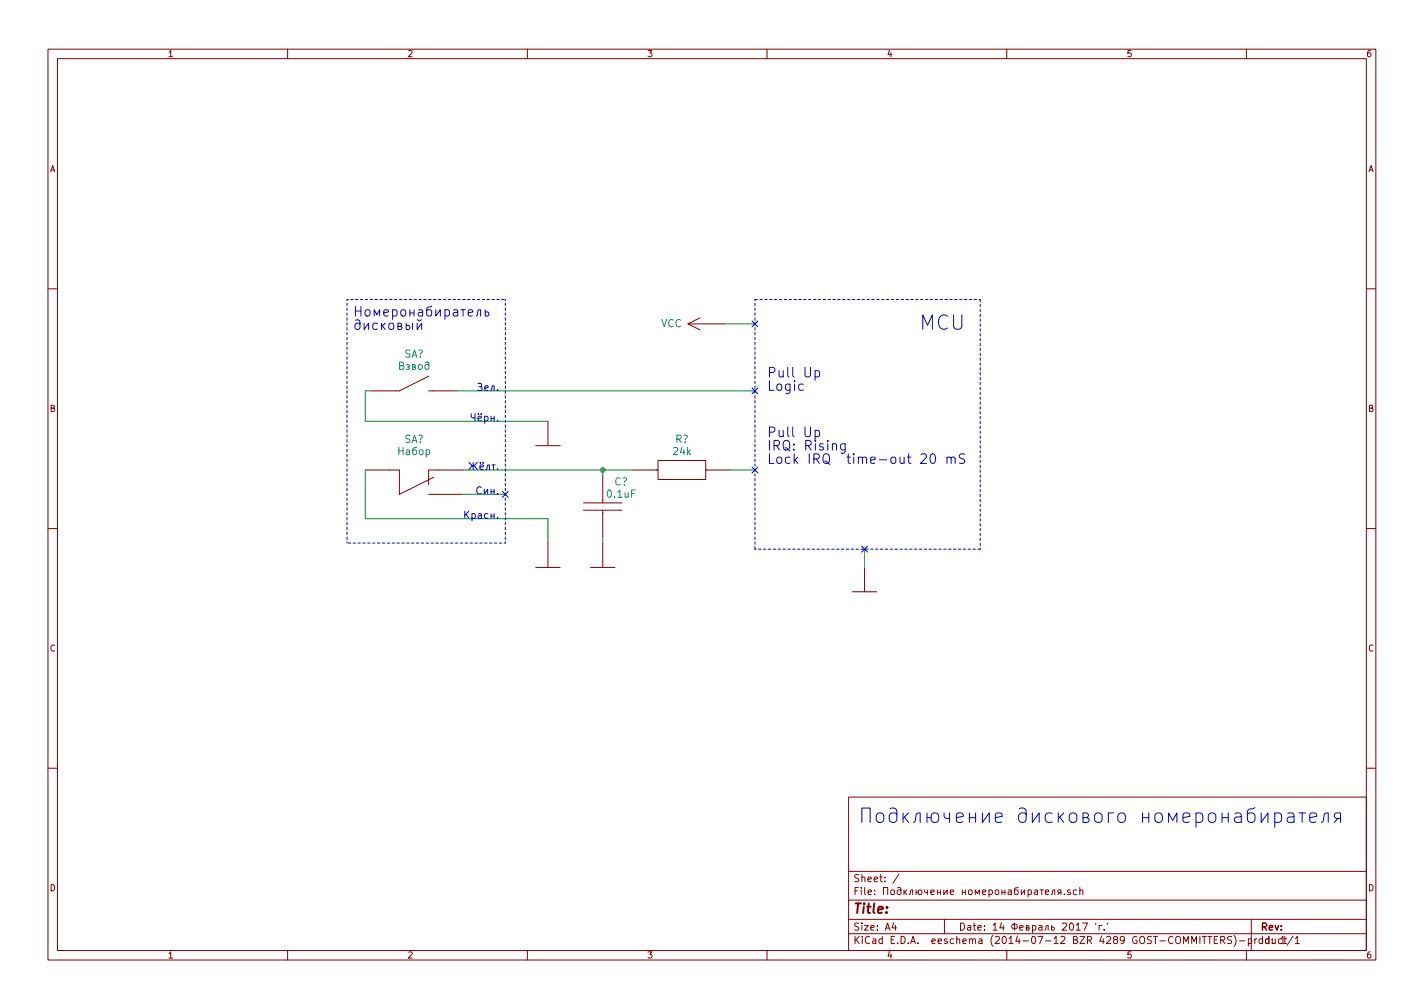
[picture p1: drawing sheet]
<svg xmlns="http://www.w3.org/2000/svg" width="297mm" height="210mm" viewBox="0 0 297 210" stroke-linecap="round" stroke-linejoin="round" font-family="sans-serif">
<g fill="none" stroke="#840000" stroke-width=".21">
<path d="M10 10.3h277v189.9h-277zM12 12.2h273v186.1h-273zM60 10.3v1.9M110 10.3v1.9M160 10.3v1.9M210 10.3v1.9M260 10.3v1.9M10 60.2h2M89.4 78.5l-6.1 3h-5.8M143.5 67.6h7.6M146 66.3l-2.5 1.3 2.5 1.2M285 60.2h2"/>
<path d="M76.2 98h7.1v5.1l7.1-3.5M89.4 81.5h5.8M96.5 98h-7.1v3.1M111.8 93h5M114.3 87.9v5.1M125.7 99.3v5.6M132.1 98h5.2M137.3 96.1h9.9v3.9h-9.9zM147.2 98h5.2M10 110.3h2M89.4 103.1h7.1M111.8 118.4h5"/>
<path d="M114.3 113.3v5.1M121.7 106.4h8M121.7 104.9h8M123.2 118.4h5.1M125.7 106.4v5.6M125.7 113.3v5.1M180.3 118.4v5M285 110.3h2M177.8 123.4h5.1M10 160.2h2M177 166.3h108v32h-108zM285 160.2h2"/>
<path d="M60 198.3v1.9M110 198.3v1.9M160 198.3v1.9M177 194.8h108M177 191.8h108M177 187.8h108M177 181.8h108M186.4 192.5l-.3 1h.9M186.8 193v1M187.2 185.2l.5-.1 .2 .3v1.1l-.2 .1-.5-.1v-.8l.2-.1 .5 .1M187.5 182.3l-1.3 2M188.6 185.6v1"/>
<path d="M188.7 186l.5 .6M189.2 185.6l-.6 .6M189.6 186.6l.3-.2v-.6l.2-.2h.3v1M191.1 186.1h.4M191.1 185.6v1M191.6 185.7l.2-.1 .4 .1v.8l-.2 .1-.4-.1zM192.9 185.6v.5l.5 .1M193.4 185.6v1M194.2 186.1l.7-.1-.1-.3-.4-.1-.2 .2v.7h.6M195.5 186.1h.7M195.5 185.6v1M196.2 185.6v1"/>
<path d="M196.9 185.6v1l.7-1v1M197 191.8v3M198.2 186.1l.7-.1v-.3l-.4-.1-.3 .2 .1 .7h.6M200.7 186.1h.7M200.7 185.6v1M201.4 185.6v1M202.1 185.7l.2-.1 .4 .1 .1 .6-.1 .2-.4 .1-.2-.1zM203.4 186.6v-1l.5 .8 .4-.8v1M204.9 186.1l.7-.1v-.3l-.4-.1-.3 .2 .1 .7h.6M206.3 185.7l.4-.1 .3 .3-.1 .6h-.6M206.3 185.6v1.5M207.6 185.7l.2-.1 .5 .1 .1 .6-.2 .2-.4 .1-.2-.1z"/>
<path d="M209 186.1h.6M209 185.6v1M209.6 185.6v1M210 198.3v1.9M210.3 185.7h.6l.1 .9M211 186h-.5l-.2 .3 .2 .3 .5-.1M212.4 185l-.5 .2-.3 .3 .1 1 .2 .1 .4-.1 .1-.2-.1-.6-.2-.1-.5 .1M213 185.6v1l.7-1v1M214.5 185.7l.4-.1 .3 .3-.2 .6h-.5M214.5 185.6v1.5M215.8 185.7h.6v.9M216.4 186h-.4l-.3 .3 .3 .3 .4-.1"/>
<path d="M216.7 193.1h.6v.9M216.9 185.6h.8M217.3 185.6v1M217.3 193.4l-.4 .1-.3 .2 .3 .3 .4-.1M217.9 194l.2-.2 .1-.6 .2-.2h.2v1M218.1 186.1l.7-.1-.1-.3-.4-.1-.2 .2v.7h.6M219.3 186.6l.2-.2 .1-.6 .2-.2h.2v1M219.4 193v1l.5-.1v-.4l-.5-.1M221 186.2l-.4 .4M221.3 186.2h-.4a.28 .28 0 0 1-.2-.2 .28 .28 0 0 1 0-.3l.6-.1v1M221.6 192.7l.6-.2 .3 .5-.9 1h.9M222 186.5v.1"/>
<path d="M223.2 192.7l.2-.2a.8 .8 0 0 1 .5 .8 .8 .8 0 0 1-.5 .7l-.3-.5zM223.2 185.7l-.3-.1-.2 .2v.2l.5 .2v.3h-.5M224.5 193l.4-.5v1.5M224.5 194h.8M224.6 185.7l-.4-.1-.3 .3 .1 .6 .2 .1 .4-.1M225.2 185.7l.3-.1 .3 .1 .1 .9M225.2 185.1v1.5M225.8 192.5h1l-.6 1.5M228.6 192.5l-.1 .3M229.8 193h-.5v1M230.3 193.9v.1M231.1 192.5l-.1 .3"/>
<path d="M253.3 196h.5M254 195.3h-.7v1.5h.7M254.6 196.1l.7-.1 .2-.2-.1-.3-.2-.2h-.6v1.5M255 196.1l.5 .7M256.9 195.4l-.6-.1-.2 .3v.3l.7 .4v.4l-.2 .1-.5-.1M257.4 195.1a1.71 1.71 0 0 1 0 2.3M258.5 196.3h1.2M260 198.3v1.9M260.4 195.9l.4-.1 .3 .3-.1 .6h-.6M260.4 195.8v1.5M261 191.8v6.5M261.7 195.8v1"/>
<path d="M262.2 195.8l-.5 .3M269.7 195.2l-1.2 2M270.2 195.8l.4-.5v1.5M270.2 196.8h.8"/>
</g>
<path d="M72.4 62.5h33M105.4 62.5v50.8M157.5 62.5v52M204.5 62.5h-47M72.4 113.3v-50.8M105.4 113.3h-33M157.5 114.5h47M204.5 114.5v-52" fill="none" stroke="#0000c2" stroke-width=".21" stroke-dasharray=".5" stroke-dashoffset=".3"/>
<path d="M151.1 67.6h6.4M76.2 98v10.2h38.1v5.1M77.5 81.5h-1.3v6.4h38.1M95.2 81.5h62.3M96.5 98h35.6M125.7 98v1.3M152.4 98h5.1M96.5 103.1h8.9M125.7 112v1.3M180.3 114.5v3.9" fill="none" stroke="#008400" stroke-width=".21"/>
<circle cx="125.7" cy="98" r=".44" fill="#008400" stroke="#008400" stroke-width=".25"/>
<path d="M156.9 66.9l1.2 1.3M158.1 66.9l-1.2 1.3M156.9 97.4l1.2 1.2M156.9 80.9l1.2 1.2M158.1 97.4l-1.2 1.2M158.1 80.9l-1.2 1.2M104.8 102.5l1.2 1.2M106 102.5l-1.2 1.2M179.7 113.9l1.2 1.3M180.9 113.9l-1.2 1.3" fill="none" stroke="#000084" stroke-width=".21"/>
<g fill="none" stroke="#0000c2" stroke-width=".21">
<path d="M74.1 66.8l.6-.1 .3 .2 .1 1.4a.54 .54 0 0 1-.5 .4 .54 .54 0 0 1-.6-.4l.1-.7a.68 .68 0 0 1 .9-.1l.1 .1M74.1 63.9v2M74.1 64.9h1.2M75.3 63.9v2M75.9 67.4v1.3l1-1.3v1.3M76.3 64.8l.2-.2a.49 .49 0 0 1 .7 .4v.6a.54 .54 0 0 1-.5 .4 .54 .54 0 0 1-.6-.4zM78.1 65.9v-1.3l.5 1.1 .6-1.1v1.3M78.7 67.5a.68 .68 0 0 0-.8 .1v.9l.2 .2 .6-.1M79.6 67.4v1.3M79.8 68l.5 .7M80.1 65.3l.9-.2-.1-.4-.6-.1-.2 .3 .1 .9h.7M80.3 67.4l-.7 .8"/>
<path d="M81.3 67.5l.2-.1a.49 .49 0 0 1 .6 .4v.5a.54 .54 0 0 1-.5 .4 .54 .54 0 0 1-.5-.4v-.5zM81.9 64.7l.5-.1 .4 .2v1a.67 .67 0 0 1-.9 0M81.9 64.6v2M83 68.1l.7-.1v-.5l-.7-.1v1.3h.6l.3-.4-.4-.2M83.7 64.8l.3-.2a.49 .49 0 0 1 .6 .4v.6a.54 .54 0 0 1-.5 .4 .54 .54 0 0 1-.5-.4zM84.7 67.4v1.3l.7-.1a.48 .48 0 0 0-.2-.7h-.5M85.5 65.3h.9M85.5 64.6v1.3M86.1 67.4v1.3M86.4 64.6v1.3M87 67.4v1.3l1-1.3v1.3M87.1 66.6a.39 .39 0 0 0 .4 .3 .39 .39 0 0 0 .4-.3"/>
<path d="M87.3 64.7h.8l.1 1.2M88.2 65.1l-.7 .1a.39 .39 0 0 0-.3 .4 .39 .39 0 0 0 .3 .3l.7-.1M90 63.8l-.2 .2h-.4l-.4 .4v1.2l.4 .3a.53 .53 0 0 0 .6-.3v-.6l-.1-.3a.68 .68 0 0 0-.9 .1M90.9 64.6v1.3l.9-1.3v1.3M92.8 64.7l.6-.1 .3 .2v1a.67 .67 0 0 1-.9 0M92.8 64.6v2M94.6 64.7h.8l.1 1.2M95.5 65.1l-.7 .1a.39 .39 0 0 0-.3 .4 .39 .39 0 0 0 .3 .3l.7-.1M96.1 64.6h1M96.6 64.6v1.3M97.7 65.3l.9-.2-.1-.4-.6-.1-.2 .3 .1 .9h.7M99.3 65.9l.3-.2 .2-1 .2-.1h.3v1.3"/>
<path d="M101.2 64.6v1.3l.7-.1a.48 .48 0 0 0-.2-.7h-.5M170 77.4l.6-.1 .3 .2v1a.67 .67 0 0 1-.9 0M170 77.3v2M97.8 96.5l.9 .8 .9-.8M98.3 86.3l.1 .7 .2 .2h.5M98.5 97.1l-.7 .9M98.7 96.5v1.5M98.9 97.1l.7 .9M99.1 86.3v1.5M99.7 80h.7l.1 .4-.3 .3 .4 .3-.1 .3-.2 .2-.6-.1M99.7 87.3l.7-.1v-.3l-.5-.1-.2 .2 .1 .7h.6M99.8 86.3v.2"/>
<path d="M99.9 80.7h.3M100.1 97.5l.7-.2v-.3h-.4l-.3 .2 .1 .7h.6M100.2 96.5v.1M100.4 86.3v.2M100.8 96.5v.1M101.1 86.9l.4-.1 .3 .3-.1 .6h-.6M101.1 86.8v1.5M101.1 81l.7-.2v-.3h-.5l-.2 .2 .1 .7h.6M101.3 98l.3-.2 .1-.6 .2-.2h.2v1M102.3 81.5l.3-.3v-.5l.2-.2h.3v1M102.4 86.8v1M102.4 87.3h.7"/>
<path d="M102.6 97h.7M102.9 97v1M103.1 86.8v1M170 89.8h.6l.3 .1v1a.67 .67 0 0 1-.9 .1M170 89.8v2M176.3 92.6l-.1 1.8a.52 .52 0 0 1-.8 .1M176.3 92.6a.68 .68 0 0 0-.9 .1v1l.3 .2 .6-.1M192.1 94.9l.3-.2h.5l.2 .2 .1 .3-.1 .3-1.1 1.2h1.2M194.3 94.8a.47 .47 0 0 1 .7 .2l.1 .9-.1 .6-.3 .2a1.08 1.08 0 0 1-.5-1.8zM197.5 95.5l.1-.1a.5 .5 0 0 1 .8 .2v1.1M197.5 95.3v1.4M198.4 95.6a.49 .49 0 0 1 .8-.2l.1 1.3"/>
<path d="M201.2 94.8h-.9a.48 .48 0 0 0-.2 .5 .48 .48 0 0 0 .4 .3l.6 .2 .1 .5-.3 .4-.8-.1M97 106.6v1.5M97.2 107.3l.6 .8M97.8 106.6l-.8 .9M98.5 107.2l.4-.1 .3 .3-.2 .6h-.5M98.5 107.1v1.5M99.8 107.2h.6v.9M100.4 101.7a.71 .71 0 0 0-1 .5 .71 .71 0 0 0 .7 .8l.3-.1M100.4 107.5l-.5 .1-.2 .2 .2 .3 .5-.1M101 102.1v.9l.7-.9v.9M101.8 107.2l-.5-.1-.2 .3v.6l.2 .1 .5-.1M102.4 107.6h.7"/>
<path d="M102.4 102.1v.9M102.4 107.1v1M102.4 102.6h.7M103.1 102.1v.9M103.1 107.1v1M179.8 171.5v-3h1.7v3M182.9 169.8a.81 .81 0 0 1 1.5 .3v.9a.82 .82 0 0 1-.8 .6 .82 .82 0 0 1-.8-.6v-.9zM185.6 168.7l.9-.2 .4 .4 .2 .2v1.9a.82 .82 0 0 1-.8 .6 .82 .82 0 0 1-.8-.6v-.9l.1-.3a.95 .95 0 0 1 1.5 0M188.4 169.6v1.9M188.6 170.4l.9 1.1M189.5 169.6l-1.1 1.1M190.5 171.5l.5-.4 .1-1.1 .1-.3 .3-.1h.4v1.9"/>
<path d="M193.4 170.6h.8M193.4 169.6v1.9M194.4 169.8a.84 .84 0 0 1 1.4 .3v.9a.82 .82 0 0 1-.8 .6 .82 .82 0 0 1-.8-.6zM196.9 169.6v.7l.2 .3 .3 .1h.7M198.1 169.6v1.9M199.5 170.6l1.4-.3-.1-.6-.9-.1-.3 .1-.1 .3v1.1l.1 .3 .3 .1 .9-.1M202.2 170.6h1.3M202.2 169.6v1.9M203.5 169.6v1.9M204.9 169.6v1.9l1.4-1.9v1.9M207.6 170.6l1.5-.3-.2-.6-.8-.1-.3 .1-.2 .3v1.1l.2 .3 .3 .1 .8-.1M212.6 168.7l.9-.2 .4 .4 .1 .2v1.9a.82 .82 0 0 1-.7 .6 .82 .82 0 0 1-.8-.6v-.9l.1-.3a.95 .95 0 0 1 1.4 0"/>
<path d="M215.3 169.6v1.9l1.5-1.9v1.9M219.5 169.7a.96 .96 0 0 0-1.5 .4v.9l.2 .3a.99 .99 0 0 0 1.3 .1M220.8 169.6v1.9M221 170.4l.9 1.1M221.9 169.6l-1.1 1.1M223.2 169.8a.81 .81 0 0 1 1.4 .3v.9a.82 .82 0 0 1-.8 .6 .82 .82 0 0 1-.8-.6v-.9zM225.9 170.6h.7l.3-.2 .2-.3-.2-.4-1-.1v1.9h.9l.3-.1 .1-.4-.1-.3-.5-.1M228.5 169.8a.81 .81 0 0 1 1.4 .3v.9a.82 .82 0 0 1-.8 .6 .82 .82 0 0 1-.8-.6v-.9zM232.3 169.6h-1.1v1.9M233.3 169.8a.81 .81 0 0 1 1.4 .3v.9a.82 .82 0 0 1-.7 .6 .82 .82 0 0 1-.8-.6v-.9zM238.3 170.6h1.3M238.3 169.6v1.9"/>
<path d="M239.6 169.6v1.9M241 169.8a.81 .81 0 0 1 1.5 .3v.9a.82 .82 0 0 1-.8 .6 .82 .82 0 0 1-.8-.6v-.9zM243.8 171.5v-1.9l.8 1.5 .9-1.5v1.9M246.8 170.6l1.4-.3-.1-.6-.9-.1-.3 .1-.1 .3v1.1l.1 .3 .3 .1 .9-.1M249.5 169.7l.8-.1 .5 .2 .1 .3v.9l-.3 .4-.3 .1-.8-.1M249.5 169.6v3M252.2 169.8a.81 .81 0 0 1 1.4 .3v.9a.82 .82 0 0 1-.8 .6 .82 .82 0 0 1-.8-.6v-.9zM254.9 170.6h1.3M254.9 169.6v1.9M256.2 169.6v1.9M257.6 169.7l.3-.1 .9 .1 .1 .3v1.5M258.9 170.3l-1 .1a.59 .59 0 0 0-.4 .6 .59 .59 0 0 0 .4 .5l1-.1"/>
<path d="M261.8 168.4l-1.5 .6-.1 .3v1.7a.82 .82 0 0 0 .8 .6 .82 .82 0 0 0 .8-.6v-.9l-.3-.4-.9-.1-.4 .2M263.1 169.6v1.9l1.4-1.9v1.9M265.9 169.7l.9-.1 .4 .2 .1 .3v.9l-.2 .4-.3 .1-.9-.1M265.9 169.6v3M268.6 169.7l.3-.1 .9 .1 .1 .3v1.5M269.9 170.3l-1 .1a.59 .59 0 0 0-.4 .6 .59 .59 0 0 0 .4 .5l1-.1M270.9 169.6h1.4M271.6 169.6v1.9M273.2 170.6l1.5-.3-.2-.6-.9-.1-.2 .1-.2 .3v1.1l.2 .3 .2 .1 .9-.1M275.6 171.5l.5-.4 .1-1.1 .2-.3 .2-.1h.5v1.9M279.1 170.7l-.8 .8M279.6 170.7h-.8a.59 .59 0 0 1-.5-.6 .59 .59 0 0 1 .5-.5h.8v1.9"/>
</g>
<g fill="none" stroke="#008484" stroke-width=".21">
<path d="M83.4 76.3l.6-.1 .2-.2-.1-.3-.7-.2v1.6h.5l.4-.3v-.3l-.4-.2M84.8 76.1l.4-.1 .2 .3-.2 .2 .2 .3-.1 .2h-.5M85 76.5h.2M86.1 76.5h.5v-.4l-.5-.1v1.1h.4l.2-.3-.3-.3M87.4 76.1l.4-.1 .3 .3v.5l-.3 .3-.4-.1-.1-.2zM88.7 75.6l.5-.1 .3 .3v1l-.3 .3-.4-.1-.2-.2 .1-.6 .3-.2 .5 .2M83.2 93.3v1.5M83.2 94.1h.9M84.1 93.3v1.5M84.8 93.9h.6v.9M85.4 94.2l-.6 .1a.3 .3 0 0 0 .1 .5h.5M86.9 93.2l-.7 .3-.1 .2 .1 1 .2 .1h.3l.2-.2-.1-.6-.2-.2-.5 .2"/>
<path d="M87.5 94l.3-.2 .4 .2 .1 .6-.2 .2h-.3l-.3-.1zM88.9 93.9l.4-.1 .3 .3-.1 .7h-.6M88.9 93.8v1.5"/>
</g>
<text font-size="4.2" fill="#0000c2" x="191.8" y="68.8">MCU</text>
<g font-size="2.8" fill="#0000c2">
<text x="160" y="78.7">Pull Up</text>
<text x="160" y="81.5">Logic</text>
<text x="160" y="91.2">Pull Up</text>
<text x="160" y="94">IRQ: Rising</text>
<text x="160" y="96.8">Lock IRQ time-out 20 mS</text>
</g>
<text font-size="2.8" fill="#840000" x="178" y="190.5">Title:</text>
<g font-size="2.1" fill="#008484">
<text x="137.8" y="68.2">VCC</text>
<text x="84.3" y="74.6">SA?</text>
<text x="84.3" y="92.4">SA?</text>
<text x="140.5" y="94.9">24k</text>
<text x="140.8" y="92.4">R?</text>
<text x="128.1" y="101.3">C?</text>
<text x="126.8" y="103.8">0.1uF</text>
</g>
<g font-size="2.1" fill="#0000c2">
<text x="103.6" y="81.5">.</text>
<text x="103.6" y="87.9">.</text>
<text x="103.6" y="98">.</text>
<text x="103.6" y="103.1">.</text>
<text x="103.6" y="108.2">.</text>
</g>
<g font-size="2.1" fill="#840000">
<text x="178" y="184">Sheet: /</text>
<text x="178" y="186.7">File: .sch</text>
<text x="178" y="196.9">KiCad E.D.A. eeschema (2014-07-12 BZR 4289 GOST-COMMITTERS)-product</text>
<text x="178" y="194.1">Size: A4</text>
<text x="200" y="194.1">Date: 14 2017 '.'</text>
<text x="263" y="194.1">Rev:</text>
<text x="263" y="196.9">Id: 1/1</text>
</g>
<g font-size="1.8" fill="#840000">
<text x="35" y="11.9">1</text>
<text x="85" y="11.9">2</text>
<text x="135" y="11.9">3</text>
<text x="185" y="11.9">4</text>
<text x="235" y="11.9">5</text>
<text x="285" y="11.9">6</text>
<text x="10.4" y="35.9">A</text>
<text x="285.4" y="35.9">A</text>
<text x="10.4" y="85.9">B</text>
<text x="285.4" y="85.9">B</text>
<text x="10.4" y="135.9">C</text>
<text x="285.4" y="135.9">C</text>
<text x="10.4" y="185.9">D</text>
<text x="285.4" y="185.9">D</text>
<text x="35" y="199.9">1</text>
<text x="85" y="199.9">2</text>
<text x="135" y="199.9">3</text>
<text x="185" y="199.9">4</text>
<text x="235" y="199.9">5</text>
<text x="285" y="199.9">6</text>
</g>
</svg>
